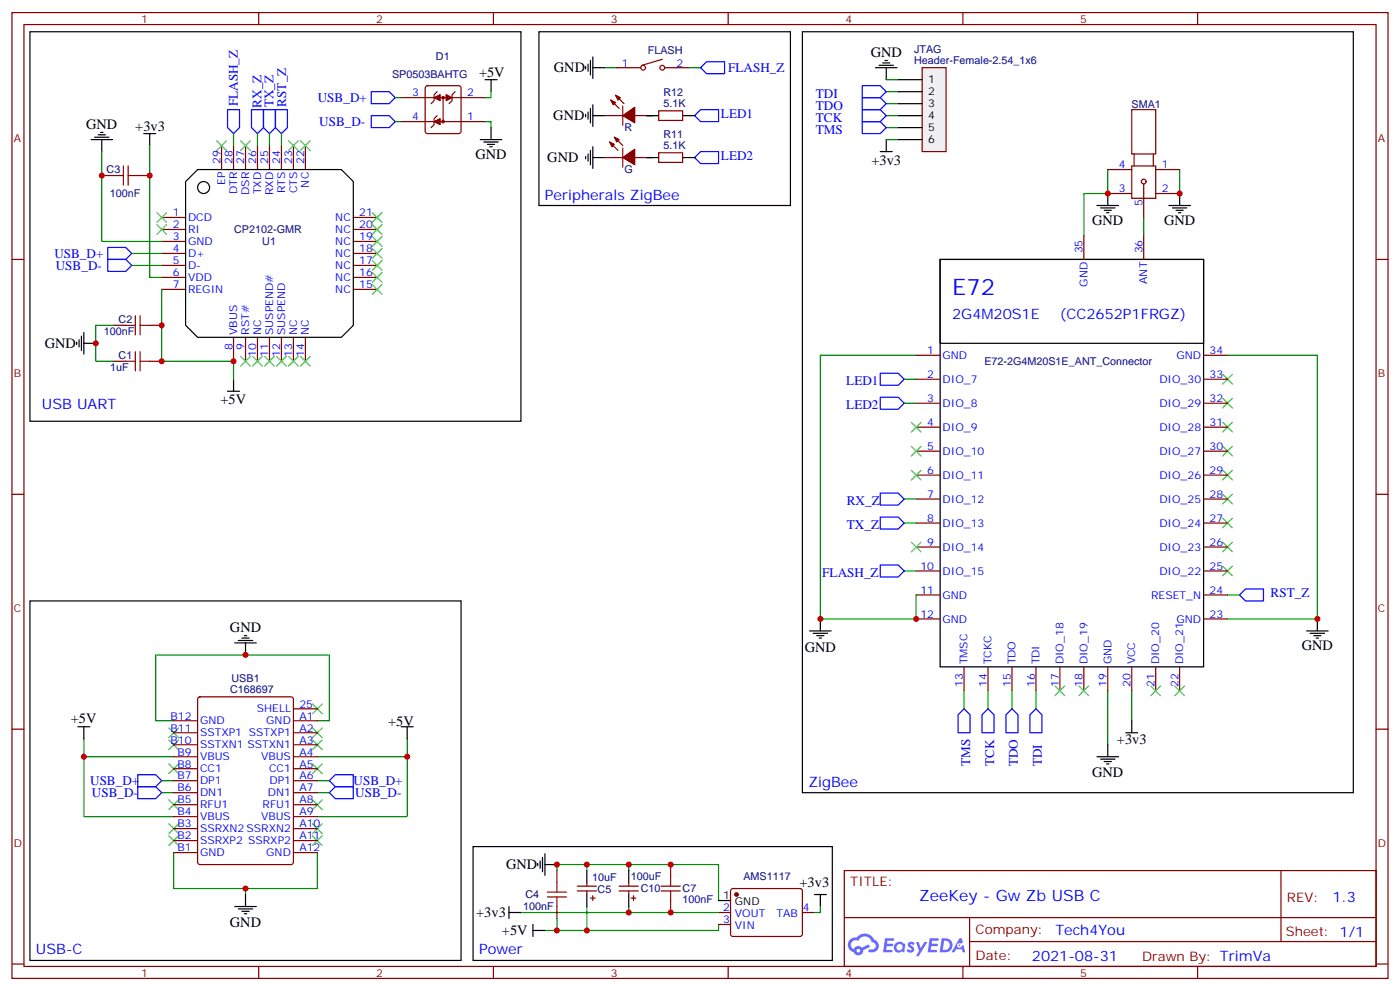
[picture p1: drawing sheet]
<svg xmlns="http://www.w3.org/2000/svg" width="412mm" height="292mm" viewBox="0 0 412 292" stroke-linecap="round" stroke-linejoin="round" font-family="sans-serif">
<g fill="none" stroke="#870000" stroke-width=".35">
<path d="M3.5 3.7h405.4v284.3h-405.4zM7.1 7.2h398.2v277.3h-398.2zM76.2 3.7v3.5M145.3 3.7v3.5M214.5 3.7v3.5M283.6 3.7v3.5M352.8 3.7v3.5M3.5 76.4h3.6M405.3 76.4h3.6M3.5 145.5h3.6M405.3 145.5h3.6M3.5 214.7h3.6"/>
<path d="M405.3 214.7h3.6M248.7 256.3h156.6v28.2h-156.6zM377.3 256.3v20.9M248.7 270.1h156.5M285.6 277.2h119.6M285.6 270.1v14.2M3.5 283.8h3.6M76.2 284.5v3.5M145.3 284.5v3.5M214.5 284.5v3.5M283.6 284.5v3.5M352.8 284.5v3.5"/>
<path d="M405.3 283.8h3.6"/>
</g>
<g fill="#5487ff">
<path d="M267.7 277.5a1.22 1.22 0 0 1 1.7 .2l-.4 .6a.47 .47 0 0 0-.3-.4 .47 .47 0 0 0-.5 .2l.1 .2a1.14 1.14 0 0 1 .8 1.8 1.14 1.14 0 0 1-1.9 0l-.2-.2 .5-.6 .7 .5a.29 .29 0 0 0 .3-.3 .29 .29 0 0 0-.2-.3 1.04 1.04 0 0 1-.6-1.7z"/>
<path d="M260.7 276.2h2.4l.3 .2-.2 .5-1.8 .1-.1 .8h1.5l.3 .4-.3 .4h-1.6l-.2 1.1h1.7l.2 .3-.2 .3-2.6 .1z"/>
<path d="M273.8 276.2h2.4l.3 .2-.1 .5-1.8 .1-.2 .8h1.6l.3 .4-.4 .4-1.6-.1-.1 1.1 1.7 .1 .2 .3-.2 .3-2.6 .1z"/>
<path d="M282.6 276.2h.7l.3 1.3-.6 .3a.69 .69 0 0 0-1 .3 .69 .69 0 0 0 .4 .9 .69 .69 0 0 0 .9-.6l.5-.2 .6 2.2h-.8l-.2-.9h-1.8l-.5 .9h-.8z"/>
<path d="M269.8 277.3h.8l.6 1.8 1.1-1.8h.9l-2.6 4.2h-.8l.9-1.5z"/>
<path d="M277.4 276.2l-.6 4.2h1.3a2.11 2.11 0 0 0 2.5-2.1 2.11 2.11 0 0 0-2.5-2.1zM278.1 277a1.39 1.39 0 0 1 1.7 1.4 1.39 1.39 0 0 1-1.8 1.2h-.3z"/>
<path d="M263.7 277.8a1.54 1.54 0 0 0-.1 2.2 1.54 1.54 0 0 0 2.2 .1l.6 .3 .3-2.3-.2-.3h-.4a1.49 1.49 0 0 0-2.4 0zM264 278.8a.94 .94 0 0 1 1.8 0 .94 .94 0 0 1-1.8 0z"/>
<path d="M250.4 276.6a2.18 2.18 0 0 0 1.1 3.7 1.44 1.44 0 0 0 1.6 .9 1.44 1.44 0 0 0 1.2-1.4l2-1.1-.5-.7-1.9 1a1.47 1.47 0 0 0-2.4 .4 1.39 1.39 0 0 1-.7-1.9 1.39 1.39 0 0 1 2-.5 2.12 2.12 0 0 1 2.2-1.3 2.12 2.12 0 0 1 1.9 1.7 1.14 1.14 0 0 1 1.1 1.4 1.14 1.14 0 0 1-1.7 .7 .43 .43 0 0 0-.5 .4 .43 .43 0 0 0 .4 .5 1.98 1.98 0 0 0 2.5-1.2 1.98 1.98 0 0 0-1.2-2.6 3.1 3.1 0 0 0-5.3-.6l-.9 .1zM252.3 279.9a.55 .55 0 0 1 1.1 0 .55 .55 0 0 1-1.1 0z"/>
<circle cx="282.6" cy="278.3" r=".26"/>
</g>
<g fill="none" stroke="#008700" stroke-width=".35">
<path d="M178.2 19.9h3.5M202.8 19.9h3.6M190.5 34h1.8M261.1 34h3.5M261.1 23.5h3.5M261.1 37.6h3.5M261.1 30.5h3.5M261.1 27h3.5M190.5 46.4h1.8M261.1 41.1h3.5M326.3 49.9v7.1M347.5 49.9v7.1"/>
<path d="M336.9 64v5.3M269.9 104.6h-28.2v77.6h28.2v-7M361.6 104.6h26.5v77.6h-26.5M266.3 146.9h3.6M266.3 154h3.6M266.3 168.1h3.6M361.6 175.2h3.5M284 203.4v5.3M291 203.4v5.3M298.1 203.4v5.3M305.2 203.4v5.3M326.3 203.4v15.9"/>
<path d="M333.4 203.4v8.8"/>
</g>
<g fill="none" stroke="#870000" stroke-width=".35">
<path d="M181.7 19.9h7M195.1 17.5l-6 1.7M195.8 19.9h7M333.4 32.3h7v13h-7zM326.3 49.9h7.1M326.3 57h7.1M333.4 48.9h7v9.5h-7zM334.1 45.3v3.6M336.9 54.2v9.8M339.7 45.3v3.6M340.4 49.9h7.1M340.4 57h7.1"/>
<path d="M319.3 69.3v7.1M336.9 69.3v7.1M269.9 104.6h7M269.9 111.7h7M269.9 118.7h7M354.5 104.6h7.1M354.5 111.7h7.1M354.5 118.7h7.1M269.9 125.8h7M269.9 132.8h7M269.9 139.9h7M354.5 125.8h7.1"/>
<path d="M354.5 132.8h7.1M354.5 139.9h7.1M269.9 146.9h7M269.9 154h7M354.5 146.9h7.1M354.5 154h7.1M269.9 161h7M269.9 168.1h7M269.9 175.2h7M354.5 161h7.1M354.5 168.1h7.1M354.5 175.2h7.1"/>
<path d="M269.9 182.2h7M284 196.3v7.1M291 196.3v7.1M298.1 196.3v7.1M305.2 196.3v7.1M312.2 196.3v7.1M319.3 196.3v7.1M326.3 196.3v7.1M333.4 196.3v7.1M340.4 196.3v7.1M347.5 196.3v7.1M354.5 182.2h7.1"/>
<circle cx="189.4" cy="19.9" r=".71"/>
<circle cx="195.1" cy="19.9" r=".71"/>
<circle cx="336.9" cy="53.4" r=".71"/>
</g>
<g fill="none" stroke="#000" stroke-width=".35">
<path d="M158.7 9.3h74.1v51.2h-74.1zM172.5 19.6v.7M173.2 18.9v2.1M173.9 17.8v4.2M174.6 19.9h3.6M174.6 16.8v6.3M236.4 9.3h162.2v224.1h-162.2zM257.9 19.9h6.3M258.9 19.2h4.3M260 18.5h2.1M260.7 17.8h.7M261.1 19.9v3.6"/>
<path d="M172.5 33.7v.7M173.2 33v2.1M173.9 31.9v4.3M174.6 30.9v6.3M174.6 34h3.6M172.5 46v.7M173.2 45.3v2.1M173.9 44.3v4.2M174.6 43.2v6.4M174.6 46.4h3.6M259.3 44.6h3.5M261.1 41.1v3.5"/>
<path d="M326.3 57v3.5M347.5 57v3.5M276.9 76.4h77.6v119.9h-77.6zM276.9 76.4h77.6v24.7h-77.6zM323.1 60.5h6.4M324.2 61.2h4.2M325.3 61.9h2.1M326 62.6h.7M344.3 60.5h6.4M345.4 61.2h4.2M346.4 61.9h2.1M347.1 62.6h.7"/>
<path d="M238.5 185.7h6.3M239.5 186.4h4.3M240.6 187.1h2.1M241.3 187.9h.7M241.7 182.2v3.5M384.9 185.7h6.3M385.9 186.4h4.3M387 187.1h2.1M387.7 187.9h.7M388.1 182.2v3.5M326.3 219.3v3.5M331.6 215.7h3.5"/>
<path d="M333.4 212.2v3.5M323.1 222.8h6.4M324.2 223.5h4.2M325.3 224.2h2.1M326 224.9h.7"/>
</g>
<g fill="none" stroke="#00f" stroke-width=".35">
<path d="M208.1 18.2h5.3v3.5h-5.3l-1.7-1.8zM204.6 34l1.8-1.7h5.3v3.5h-5.3zM254 25.2h5.3l1.8 1.8-1.8 1.8h-5.3zM254 28.8h5.3l1.8 1.7-1.8 1.8h-5.3zM254 32.3h5.3l1.8 1.7-1.8 1.8h-5.3zM254 35.8h5.3l1.8 1.8-1.8 1.7h-5.3zM204.6 46.4l1.8-1.8h5.3v3.6h-5.3zM259.3 109.9h5.3l1.7 1.8-1.7 1.7h-5.3zM259.3 116.9h5.3l1.7 1.8-1.7 1.8h-5.3zM259.3 152.2h5.3l1.7 1.8-1.7 1.8h-5.3zM259.3 145.2h5.3l1.7 1.7-1.7 1.8h-5.3zM259.3 166.3h5.3l1.7 1.8-1.7 1.8h-5.3z"/>
<path d="M365.1 175.2l1.8-1.8h5.3v3.5h-5.3zM282.2 210.4l1.8-1.7 1.8 1.7v5.3h-3.6zM291 208.7l1.8 1.7v5.3h-3.5v-5.3zM298.1 208.7l1.8 1.7v5.3h-3.6v-5.3zM305.2 208.7l1.7 1.7v5.3h-3.5v-5.3z"/>
</g>
<g fill="none" stroke="#3c3" stroke-width=".35">
<path d="M360.2 117.3l2.8 2.8M360.2 110.2l2.8 2.9M363 117.3l-2.8 2.8M363 110.2l-2.8 2.9M268.5 138.5l2.8 2.8M271.3 138.5l-2.8 2.8M360.2 138.5l2.8 2.8M360.2 131.4l2.8 2.8M360.2 124.4l2.8 2.8M363 138.5l-2.8 2.8M363 131.4l-2.8 2.8M363 124.4l-2.8 2.8"/>
<path d="M268.5 159.6l2.8 2.9M271.3 159.6l-2.8 2.9M360.2 159.6l2.8 2.9M360.2 152.6l2.8 2.8M360.2 145.5l2.8 2.8M363 159.6l-2.8 2.9M363 152.6l-2.8 2.8M363 145.5l-2.8 2.8M360.2 166.7l2.8 2.8M363 166.7l-2.8 2.8M310.8 202l2.8 2.8M313.6 202l-2.8 2.8"/>
<path d="M317.9 202l2.8 2.8M320.7 202l-2.8 2.8M339 202l2.8 2.8M341.8 202l-2.8 2.8M346.1 202l2.8 2.8M348.9 202l-2.8 2.8"/>
</g>
<path d="M271.6 19.9h7.1v24.7h-7.1z" fill="#f0f0f0" stroke="#870000" stroke-width=".35"/>
<g fill="none" stroke="#000" stroke-width=".35">
<path d="M190.5 34h3.5M201.1 34h3.5M264.6 23.5h7M264.6 27h7M264.6 30.5h7M264.6 34h7M264.6 37.6h7M54.7 53.4l3.5-3.5h42.3l3.6 3.5v42.4l-3.6 3.5h-42.3l-3.5-3.5zM190.5 46.4h3.5M201.1 46.4h3.5M264.6 41.1h7M69.1 189.3h6.4"/>
<path d="M70.2 188.6h4.2M71.3 187.9h2.1M72 187.1h.7M72.3 189.3v3.5M22.9 214h3.6M24.7 214v3.5M118.2 214h3.5M119.9 214v3.5M139.3 249.2h105.9v33.6h-105.9zM158.4 254.2v.7M159.1 253.5v2.1M159.8 252.4v4.2"/>
<path d="M160.5 254.5h3.5M160.5 251.4v6.3M172.9 256.3v3.5M185.2 256.3v3.5M69.1 266.9h6.4M70.2 267.6h4.2M71.3 268.3h2.1M72 269h.7M72.3 263.3v3.6M149.9 268.6h3.6M149.9 266.9v3.5M157 273.9h3.5"/>
<path d="M157 272.2v3.5M172.9 263.3v3.6M185.2 263.3v3.6M211.7 265.1h3.5M239.9 263.3h3.5M241.7 263.3v3.6"/>
<circle cx="60" cy="55.2" r="1.76"/>
</g>
<g fill="none" stroke="#3c3" stroke-width=".35">
<path d="M63.9 41.5l2.8 2.8M66.7 41.5l-2.8 2.8M70.9 41.5l2.8 2.8M73.7 41.5l-2.8 2.8M85 41.5l2.8 2.8M87.8 41.5l-2.8 2.8M88.5 41.5l2.9 2.8M91.4 41.5l-2.9 2.8M109.7 62.6l2.8 2.8M109.7 66.1l2.8 2.9M109.7 69.7l2.8 2.8M109.7 73.2l2.8 2.8"/>
<path d="M109.7 76.7l2.8 2.9M112.5 62.6l-2.8 2.8M112.5 66.1l-2.8 2.9M112.5 69.7l-2.8 2.8M112.5 73.2l-2.8 2.8M112.5 76.7l-2.8 2.9M109.7 80.3l2.8 2.8M109.7 83.8l2.8 2.8M112.5 80.3l-2.8 2.8M112.5 83.8l-2.8 2.8M70.9 105l2.8 2.8M73.7 105l-2.8 2.8"/>
<path d="M74.4 105l2.9 2.8M77.3 105l-2.9 2.8M78 105l2.8 2.8M80.8 105l-2.8 2.8M81.5 105l2.8 2.8M84.3 105l-2.8 2.8M85 105l2.8 2.8M87.8 105l-2.8 2.8M88.5 105l2.9 2.8M91.4 105l-2.9 2.8M268.5 131.4l2.8 2.8M268.5 124.4l2.8 2.8"/>
<path d="M271.3 131.4l-2.8 2.8M271.3 124.4l-2.8 2.8M49.7 217.8l2.9 2.9M49.7 214.3l2.9 2.8M52.6 217.8l-2.9 2.9M52.6 214.3l-2.9 2.8M92.1 207.3l2.8 2.8M92.1 214.3l2.8 2.8M92.1 217.8l2.8 2.9M94.9 207.3l-2.8 2.8M94.9 214.3l-2.8 2.8M94.9 217.8l-2.8 2.9"/>
<path d="M49.7 235.5l2.9 2.8M49.7 224.9l2.9 2.8M52.6 235.5l-2.9 2.8M52.6 224.9l-2.9 2.8M92.1 235.5l2.8 2.8M92.1 224.9l2.8 2.8M94.9 235.5l-2.8 2.8M94.9 224.9l-2.8 2.8M49.7 242.5l2.9 2.9M49.7 246.1l2.9 2.8M52.6 242.5l-2.9 2.9M52.6 246.1l-2.9 2.8"/>
<path d="M92.1 242.5l2.8 2.9M92.1 246.1l2.8 2.8M94.9 242.5l-2.8 2.9M94.9 246.1l-2.8 2.8"/>
</g>
<g fill="none" stroke="#008700" stroke-width=".35">
<path d="M68.8 39.3v3.6M75.8 39.3v3.6M79.4 39.3v3.6M82.9 39.3v3.6M326.3 57h-7v12.3M38.8 74.6h8.8M38.8 78.1h8.8M266.3 111.7h3.6M266.3 118.7h3.6M24.7 217.5v5.3M51.2 212.2h-5.3v-19.4h51.1v19.4h-3.5M119.9 217.5v5.3"/>
<path d="M47.6 229.8h3.6M47.6 233.4h3.6M51.2 222.8h-26.5v17.6h26.5M93.5 222.8h26.4v17.6h-26.4M93.5 229.8h3.5M93.5 233.4h3.5M51.2 251v10.6h42.3v-10.6M164 256.3v-1.8h47.7v10.6M172.9 254.5v1.8M185.2 254.5v1.8M72.3 261.6v1.7M153.5 268.6h31.7"/>
<path d="M164 270.4v3.5M172.9 266.9v7M185.2 266.9v1.7h26.5M211.7 272.2v1.7h-51.2M241.7 266.9v1.7h-1.8"/>
</g>
<g fill="#870000" stroke="#870000" stroke-width=".35">
<path d="M179.9 29.5l1.4 .7-.7 .7z"/>
<path d="M181.3 28l1.4 .8-.7 .7z"/>
<path d="M183.4 34l3.6-2.4v4.6z"/>
<path d="M179.6 41.8l1.4 .7-.7 .7z"/>
<path d="M181 40.4l1.4 .7-.7 .7z"/>
<path d="M183.4 46.4l3.6-2.5v4.6z"/>
<circle cx="217" cy="263.3" r=".53"/>
</g>
<g fill="none" stroke="#870000" stroke-width=".35">
<path d="M118.2 35.8h7M118.2 28.8h7M135.8 35.8h7.1M135.8 28.8h7.1M178.2 34h5.2M179.9 29.5l2.5 2.4M181.3 28l2.5 2.5M183.4 31.2v5.7M187 34h5.3M194 32.6h7.1v2.9h-7.1zM65.3 42.9v7M68.8 42.9v7"/>
<path d="M72.3 42.9v7M75.8 42.9v7M79.4 42.9v7M82.9 42.9v7M86.4 42.9v7M90 42.9v7M178.2 46.4h5.2M179.6 41.8l2.4 2.5M181 40.4l2.4 2.5M183.4 43.6v5.6M187 46.4h5.3M194 45h7.1v2.8h-7.1z"/>
<path d="M47.6 64h7.1M47.6 67.6h7.1M47.6 71.1h7.1M47.6 74.6h7.1M47.6 78.1h7.1M104.1 64h7M104.1 67.6h7M104.1 71.1h7M104.1 74.6h7M104.1 78.1h7M47.6 81.7h7.1M47.6 85.2h7.1"/>
<path d="M68.8 99.3v7.1M72.3 99.3v7.1M75.8 99.3v7.1M79.4 99.3v7.1M82.9 99.3v7.1M86.4 99.3v7.1M90 99.3v7.1M104.1 81.7h7M104.1 85.2h7M51.2 212.2h7M51.2 215.7h7M51.2 219.3h7"/>
<path d="M58.4 205.3l.5-.2h26.8l.7 .5v48.2l-.4 .7h-27.1l-.6-.4-.1-48.3zM86.4 212.2h7.1M86.4 215.7h7.1M86.4 219.3h7.1M86.4 208.7h7.1M51.2 222.8h7M51.2 226.3h7M51.2 229.8h7M51.2 233.4h7M51.2 236.9h7M86.4 222.8h7.1M86.4 226.3h7.1"/>
<path d="M86.4 229.8h7.1M86.4 233.4h7.1M86.4 236.9h7.1M51.2 240.4h7M51.2 243.9h7M51.2 247.5h7M51.2 251h7M86.4 240.4h7.1M86.4 243.9h7.1M86.4 247.5h7.1M86.4 251h7.1M164 256.3v3.5"/>
<path d="M172.9 259.8v1.1M185.2 259.8v1.1M197.6 254.5v3.6M164 266.9v3.5M170 262.3h5.7M170 260.9h5.7M172.9 262.3v1M173.9 264.4h1.4M174.6 263.7v1.4M182.4 262.3h5.6M182.4 260.9h5.6M185.2 262.3v1"/>
<path d="M185.9 264.4h1.4M186.6 263.7v1.4M197.6 265.1v3.5M211.7 268.6h3.5M211.7 272.2h3.5M215.4 261.8l.5-.2h20l.5 .7-.1 13-.6 .4-20.1-.1-.4-.6v-12.7zM236.4 268.6h3.5"/>
</g>
<path d="M164 259.8v2.8M197.6 258.1v2.8M161.2 262.6h5.7M161.2 264.1h5.7M164 264.1v2.8M194.7 260.9h5.7M194.7 262.3h5.7M197.6 262.3v2.8" fill="none" stroke="#a10000" stroke-width=".35"/>
<path d="M67 32.3h3.6v5.3l-1.8 1.7-1.8-1.7zM74.1 32.3h3.5v5.3l-1.8 1.7-1.7-1.7zM77.6 32.3h3.5v5.3l-1.7 1.7-1.8-1.7zM81.1 32.3h3.6v5.3l-1.8 1.7-1.8-1.7zM31.7 72.8h5.3l1.8 1.8-1.8 1.8h-5.3zM31.7 76.4h5.3l1.8 1.7-1.8 1.8h-5.3zM40.6 231.6h5.3l1.7 1.8-1.7 1.7h-5.3zM40.6 228.1h5.3l1.7 1.7-1.7 1.8h-5.3zM97 229.8l1.8-1.7h5.3v3.5h-5.3zM97 233.4l1.8-1.8h5.3v3.5h-5.3z" fill="none" stroke="#00f" stroke-width=".35"/>
<g fill="#850000" stroke="#870000" stroke-width=".35">
<circle cx="130.5" cy="28.8" r=".35"/>
<circle cx="130.5" cy="35.8" r=".35"/>
</g>
<path d="M125.5 25.4l.4-.2h9.2l.5 .2 .2 .5v12.7l-.2 .5-.5 .2h-9.2l-.5-.2-.2-.5v-12.7z" fill="none" stroke="#870000" stroke-width=".35"/>
<g fill="#850000" stroke="#870000" stroke-width=".35">
<path d="M131.4 27.9l1.8 .9-1.8 .8z"/>
<path d="M127.9 28.8l1.7-.9v1.7z"/>
<path d="M127.9 35.8l1.7-.9v1.8z"/>
</g>
<g fill="none" stroke="#870000" stroke-width=".35">
<path d="M125.2 28.8h2.7M125.2 35.8h2.7M128.8 27l-.9 .9v1.7l-.9 .9M128.8 34l-.9 .9v1.8l-.9 .9M129.6 28.8h1.8M129.6 35.8h6.2M130.5 28.8v7M133.2 28.8h2.6M134.1 27l-.9 .9v1.7l-.9 .9M30 51.7h3.5M40.6 51.7h3.5M33.5 95.8h3.5"/>
<path d="M44.1 95.8h3.5M33.5 106.4h3.5M44.1 106.4h3.5"/>
</g>
<g fill="none" stroke="#000" stroke-width=".35">
<path d="M8.8 9.3h144.7v114.7h-144.7zM28.9 39.7h2.1M29.6 39h.7M42.3 39.3h3.6M44.1 39.3v3.6M142.9 23.5h3.5M144.6 23.5v3.5M144.6 37.6v3.5M26.8 41.1h6.4M27.9 40.4h4.2M30 41.1v3.5M141.5 41.1h6.3"/>
<path d="M142.5 41.8h4.3M143.6 42.5h2.1M144.3 43.2h.7M24 99v4.2M24.7 97.9v6.3M22.6 100.7v.7M23.3 100v2.1M24.7 101.1h3.5M67 115.2h3.6M68.8 111.7v3.5M8.8 176.9h127v105.9h-127z"/>
</g>
<path d="M116.4 28.8h1.8M116.4 35.8h1.8M142.9 35.8h1.7v1.8M144.6 27v1.8h-1.7M30 44.6v26.5h17.6M44.1 42.9v38.8h3.5M33.5 95.8h-5.3v10.6h5.3M47.6 85.2v21.2h21.2v5.3" fill="none" stroke="#008700" stroke-width=".35"/>
<path d="M109.4 27h5.3l1.7 1.8-1.7 1.7h-5.3zM109.4 34h5.3l1.7 1.8-1.7 1.8h-5.3z" fill="none" stroke="#00f" stroke-width=".35"/>
<path d="M46.2 62.6l2.8 2.8M46.2 66.1l2.8 2.9M49 62.6l-2.8 2.8M49 66.1l-2.8 2.9" fill="none" stroke="#3c3" stroke-width=".35"/>
<path d="M33.5 51.7h2.8M36.3 48.9v5.6M37.7 51.7h2.9M37.7 48.9v5.6M37 95.8h2.9M39.9 93v5.6M41.3 93v5.6M41.3 95.8h2.8M37 106.4h2.9M39.9 103.5v5.7M41.3 106.4h2.8M41.3 103.5v5.7" fill="none" stroke="#a10000" stroke-width=".35"/>
<g fill="#c00">
<circle cx="326.3" cy="57" r=".88"/>
<circle cx="347.5" cy="57" r=".88"/>
<circle cx="241.7" cy="182.2" r=".88"/>
<circle cx="388.1" cy="182.2" r=".88"/>
<circle cx="269.9" cy="182.2" r=".88"/>
<circle cx="185.2" cy="254.5" r=".88"/>
<circle cx="197.6" cy="254.5" r=".88"/>
<circle cx="172.9" cy="273.9" r=".88"/>
<circle cx="172.9" cy="254.5" r=".88"/>
<circle cx="164" cy="273.9" r=".88"/>
<circle cx="164" cy="254.5" r=".88"/>
<circle cx="72.3" cy="261.6" r=".88"/>
<circle cx="72.3" cy="192.8" r=".88"/>
<circle cx="24.7" cy="222.8" r=".88"/>
<circle cx="119.9" cy="222.8" r=".88"/>
<circle cx="197.6" cy="268.6" r=".88"/>
<circle cx="185.2" cy="268.6" r=".88"/>
<circle cx="68.8" cy="106.4" r=".88"/>
<circle cx="44.1" cy="51.7" r=".88"/>
<circle cx="30" cy="51.7" r=".88"/>
<circle cx="47.6" cy="106.4" r=".88"/>
<circle cx="47.6" cy="95.8" r=".88"/>
<circle cx="28.2" cy="101.1" r=".88"/>
</g>
<text font-size="6.7" fill="#00f" x="280.5" y="87">E72</text>
<text font-size="4.6" fill="#00f" x="270.8" y="265.3">ZeeKey - Gw Zb USB C</text>
<g font-size="4.2">
<text x="256.5" y="16.7">GND</text>
<text x="141.1" y="22.8">+5V</text>
<text x="163.2" y="21.3">GND</text>
<text x="163" y="35.5">GND</text>
<text x="25.4" y="37.9">GND</text>
<text x="39.9" y="38.6">+3v3</text>
<text x="140.1" y="46.7">GND</text>
<text x="161.2" y="47.8">GND</text>
<text x="256.7" y="48.6">+3v3</text>
<text x="321.7" y="66.1">GND</text>
<text x="342.9" y="66.1">GND</text>
<text x="13.2" y="102.5">GND</text>
<text x="65" y="119.1">+5V</text>
<text x="67.7" y="186.1">GND</text>
<text x="237.1" y="191.8">GND</text>
<text x="383.5" y="191.4">GND</text>
<text x="20.9" y="212.9">+5V</text>
<text x="114.3" y="213.6">+5V</text>
<text x="329" y="218.9">+3v3</text>
<text x="321.7" y="228.8">GND</text>
<text x="149.1" y="255.9">GND</text>
<text x="235.5" y="261.3">+3v3</text>
<text x="67.7" y="272.9">GND</text>
<text x="140.3" y="270.1">+3v3</text>
<text x="147.9" y="275.3">+5V</text>
</g>
<g font-size="4.2" fill="#00f">
<text x="160.5" y="58.7">Peripherals ZigBee</text>
<text x="280.5" y="94">2G4M20S1E</text>
<text x="312.2" y="94">(CC2652P1FRGZ)</text>
<text x="12.3" y="120.5">USB UART</text>
<text x="238.1" y="231.6">ZigBee</text>
<text x="392.5" y="265.6">1.3</text>
<text x="310.9" y="275.1">Tech4You</text>
<text x="10.6" y="281">USB-C</text>
<text x="141.1" y="281">Power</text>
<text x="304" y="282.9">2021-08-31</text>
</g>
<g font-size="3.9" fill="#00f">
<text x="214.5" y="21.2">FLASH_Z</text>
<text x="93.6" y="30">USB_D+</text>
<text x="240.3" y="28.7">TDI</text>
<text x="70.1" y="31.3" transform="rotate(-90 70.1 31.3)">FLASH_Z</text>
<text x="77" y="31.7" transform="rotate(-90 77 31.7)">RX_Z</text>
<text x="80.5" y="31.6" transform="rotate(-90 80.5 31.6)">TX_Z</text>
<text x="84.3" y="31.4" transform="rotate(-90 84.3 31.4)">RST_Z</text>
<text x="212.4" y="34.7">LED1</text>
<text x="240.3" y="32.3">TDO</text>
<text x="240.3" y="35.8">TCK</text>
<text x="94" y="37">USB_D-</text>
<text x="240.3" y="39.3">TMS</text>
<text x="212.4" y="47.1">LED2</text>
<text x="16" y="75.8">USB_D+</text>
<text x="16.4" y="79.4">USB_D-</text>
<text x="249.3" y="113.4">LED1</text>
<text x="249.3" y="120.5">LED2</text>
<text x="249.5" y="148.7">RX_Z</text>
<text x="249.5" y="155.7">TX_Z</text>
<text x="242.2" y="169.9">FLASH_Z</text>
<text x="374.3" y="175.9">RST_Z</text>
<text x="285.8" y="225.6" transform="rotate(-90 285.8 225.6)">TMS</text>
<text x="292.8" y="225.6" transform="rotate(-90 292.8 225.6)">TCK</text>
<text x="299.9" y="225.6" transform="rotate(-90 299.9 225.6)">TDO</text>
<text x="306.9" y="225.6" transform="rotate(-90 306.9 225.6)">TDI</text>
<text x="26.6" y="231.1">USB_D+</text>
<text x="104.2" y="231.1">USB_D+</text>
<text x="27.1" y="234.6">USB_D-</text>
<text x="104.7" y="234.6">USB_D-</text>
</g>
<g font-size="3.9" fill="#800">
<text x="250.5" y="260.9">TITLE:</text>
<text x="379.1" y="265.6">REV:</text>
<text x="287.4" y="275.1">Company:</text>
<text x="378.7" y="275.7">Sheet: 1/1</text>
<text x="287.4" y="282.8">Date:</text>
<text x="336.4" y="282.8">Drawn By: TrimVa</text>
</g>
<g font-size="3.2" fill="#800">
<text x="41.6" y="6.7">1</text>
<text x="110.8" y="6.7">2</text>
<text x="179.9" y="6.7">3</text>
<text x="249.1" y="6.7">4</text>
<text x="318.2" y="6.7">5</text>
<text x="4.1" y="41.8">A</text>
<text x="405.9" y="41.8">A</text>
<text x="4.1" y="110.9">B</text>
<text x="405.9" y="110.9">B</text>
<text x="4.1" y="180.1">C</text>
<text x="405.9" y="180.1">C</text>
<text x="4.1" y="249.2">D</text>
<text x="405.9" y="249.2">D</text>
<text x="41.6" y="287.5">1</text>
<text x="110.8" y="287.5">2</text>
<text x="179.9" y="287.5">3</text>
<text x="249.1" y="287.5">4</text>
<text x="318.2" y="287.5">5</text>
</g>
<g font-size="3.2" fill="#000080">
<text x="128.4" y="17.6">D1</text>
<text x="190.8" y="15.8">FLASH</text>
<text x="269.3" y="15.7">JTAG</text>
<text x="115.5" y="22.8">SP0503BAHTG</text>
<text x="269.3" y="18.9">Header-Female-2.54_1x6</text>
<text x="195.5" y="28.4">R12</text>
<text x="195.4" y="31.6">5.1K</text>
<text x="333.3" y="31.7">SMA1</text>
<text x="183.9" y="38.7">R</text>
<text x="195.5" y="40.7">R11</text>
<text x="195.4" y="43.9">5.1K</text>
<text x="31.4" y="51.1">C3</text>
<text x="183.9" y="51.1">G</text>
<text x="32.4" y="58.1">100nF</text>
<text x="69" y="68.7">CP2102-GMR</text>
<text x="77.3" y="72.2">U1</text>
<text x="34.9" y="95.2">C2</text>
<text x="30.6" y="98.7">100nF</text>
<text x="34.9" y="105.8">C1</text>
<text x="290" y="107.4">E72-2G4M20S1E_ANT_Connector</text>
<text x="32.4" y="109.3">1uF</text>
<text x="67.8" y="204">C168697</text>
<text x="68.2" y="200.7">USB1</text>
<text x="174.4" y="259.2">10uF</text>
<text x="176.1" y="262.8">C5</text>
<text x="185.8" y="259.2">100uF</text>
<text x="188.7" y="262.7">C10</text>
<text x="201.1" y="262.7">C7</text>
<text x="219" y="259.1">AMS1117</text>
<text x="154.1" y="268">100nF</text>
<text x="154.8" y="264.5">C4</text>
<text x="201.1" y="265.9">100nF</text>
</g>
<g font-size="3.2" fill="#00f">
<text x="183.2" y="19.6">1</text>
<text x="199.3" y="19.6">2</text>
<text x="121.5" y="28.4">3</text>
<text x="137.6" y="28.4">2</text>
<text x="121.5" y="35.5">4</text>
<text x="137.6" y="35.5">1</text>
<text x="64.9" y="48.2" transform="rotate(-90 64.9 48.2)">29</text>
<text x="68.4" y="48.2" transform="rotate(-90 68.4 48.2)">28</text>
<text x="72" y="48.2" transform="rotate(-90 72 48.2)">27</text>
<text x="75.5" y="48.2" transform="rotate(-90 75.5 48.2)">26</text>
<text x="79" y="48.2" transform="rotate(-90 79 48.2)">25</text>
<text x="82.5" y="48.2" transform="rotate(-90 82.5 48.2)">24</text>
<text x="86.1" y="48.2" transform="rotate(-90 86.1 48.2)">23</text>
<text x="89.6" y="48.2" transform="rotate(-90 89.6 48.2)">22</text>
<text x="329.6" y="49.6">4</text>
<text x="342.2" y="49.6">1</text>
<text x="66.3" y="54.5" transform="rotate(-90 66.3 54.5)">EP</text>
<text x="69.8" y="57.2" transform="rotate(-90 69.8 57.2)">DTR</text>
<text x="73.4" y="57.4" transform="rotate(-90 73.4 57.4)">DSR</text>
<text x="76.9" y="57.2" transform="rotate(-90 76.9 57.2)">TXD</text>
<text x="80.4" y="57.4" transform="rotate(-90 80.4 57.4)">RXD</text>
<text x="84" y="57" transform="rotate(-90 84 57)">RTS</text>
<text x="87.5" y="57" transform="rotate(-90 87.5 57)">CTS</text>
<text x="91" y="55.2" transform="rotate(-90 91 55.2)">NC</text>
<text x="329.6" y="56.6">3</text>
<text x="342.2" y="56.6">2</text>
<text x="50.9" y="63.7">1</text>
<text x="55.4" y="65.1">DCD</text>
<text x="98.8" y="65.1">NC</text>
<text x="105.8" y="63.7">21</text>
<text x="336.5" y="60.8" transform="rotate(-90 336.5 60.8)">5</text>
<text x="50.9" y="67.2">2</text>
<text x="50.9" y="70.7">3</text>
<text x="55.4" y="68.6">RI</text>
<text x="98.8" y="68.6">NC</text>
<text x="105.8" y="70.7">19</text>
<text x="105.8" y="67.2">20</text>
<text x="50.9" y="74.3">4</text>
<text x="50.9" y="77.8">5</text>
<text x="55.4" y="72.1">GND</text>
<text x="55.4" y="75.7">D+</text>
<text x="98.8" y="75.7">NC</text>
<text x="98.8" y="72.1">NC</text>
<text x="105.8" y="77.8">17</text>
<text x="105.8" y="74.3">18</text>
<text x="318.9" y="74.6" transform="rotate(-90 318.9 74.6)">35</text>
<text x="336.5" y="74.6" transform="rotate(-90 336.5 74.6)">36</text>
<text x="50.9" y="81.3">6</text>
<text x="55.4" y="79.2">D-</text>
<text x="55.4" y="82.7">VDD</text>
<text x="98.8" y="82.7">NC</text>
<text x="98.8" y="79.2">NC</text>
<text x="105.8" y="81.3">16</text>
<text x="338" y="83.6" transform="rotate(-90 338 83.6)">ANT</text>
<text x="50.9" y="84.8">7</text>
<text x="55.4" y="86.3">REGIN</text>
<text x="98.8" y="86.3">NC</text>
<text x="105.8" y="84.8">15</text>
<text x="320.3" y="84.4" transform="rotate(-90 320.3 84.4)">GND</text>
<text x="69.8" y="98.6" transform="rotate(-90 69.8 98.6)">VBUS</text>
<text x="73.4" y="98.6" transform="rotate(-90 73.4 98.6)">RST#</text>
<text x="76.9" y="98.6" transform="rotate(-90 76.9 98.6)">NC</text>
<text x="80.4" y="98.6" transform="rotate(-90 80.4 98.6)">SUSPEND#</text>
<text x="84" y="98.6" transform="rotate(-90 84 98.6)">SUSPEND</text>
<text x="87.5" y="98.6" transform="rotate(-90 87.5 98.6)">NC</text>
<text x="91" y="98.6" transform="rotate(-90 91 98.6)">NC</text>
<text x="68.4" y="103.1" transform="rotate(-90 68.4 103.1)">8</text>
<text x="72" y="103.1" transform="rotate(-90 72 103.1)">9</text>
<text x="75.5" y="105.1" transform="rotate(-90 75.5 105.1)">10</text>
<text x="79" y="105.1" transform="rotate(-90 79 105.1)">11</text>
<text x="82.5" y="105.1" transform="rotate(-90 82.5 105.1)">12</text>
<text x="86.1" y="105.1" transform="rotate(-90 86.1 105.1)">13</text>
<text x="89.6" y="105.1" transform="rotate(-90 89.6 105.1)">14</text>
<text x="273.1" y="104.2">1</text>
<text x="277.6" y="105.7">GND</text>
<text x="346.6" y="105.7">GND</text>
<text x="356.3" y="104.2">34</text>
<text x="273.1" y="111.3">2</text>
<text x="277.6" y="112.7">DIO_7</text>
<text x="341.5" y="112.7">DIO_30</text>
<text x="356.3" y="111.3">33</text>
<text x="273.1" y="118.4">3</text>
<text x="277.6" y="119.8">DIO_8</text>
<text x="341.5" y="119.8">DIO_29</text>
<text x="356.3" y="118.4">32</text>
<text x="273.1" y="125.4">4</text>
<text x="356.3" y="125.4">31</text>
<text x="277.6" y="126.8">DIO_9</text>
<text x="341.5" y="126.8">DIO_28</text>
<text x="273.1" y="132.5">5</text>
<text x="277.6" y="133.9">DIO_10</text>
<text x="341.5" y="133.9">DIO_27</text>
<text x="356.3" y="132.5">30</text>
<text x="273.1" y="139.5">6</text>
<text x="277.6" y="140.9">DIO_11</text>
<text x="341.5" y="140.9">DIO_26</text>
<text x="356.3" y="139.5">29</text>
<text x="273.1" y="146.6">7</text>
<text x="277.6" y="148">DIO_12</text>
<text x="341.5" y="148">DIO_25</text>
<text x="356.3" y="146.6">28</text>
<text x="273.1" y="153.6">8</text>
<text x="277.6" y="155">DIO_13</text>
<text x="341.5" y="155">DIO_24</text>
<text x="356.3" y="153.6">27</text>
<text x="273.1" y="160.7">9</text>
<text x="356.3" y="160.7">26</text>
<text x="271.1" y="167.7">10</text>
<text x="277.6" y="162.1">DIO_14</text>
<text x="341.5" y="162.1">DIO_23</text>
<text x="356.3" y="167.7">25</text>
<text x="277.6" y="169.2">DIO_15</text>
<text x="341.5" y="169.2">DIO_22</text>
<text x="271.1" y="174.8">11</text>
<text x="277.6" y="176.2">GND</text>
<text x="339.1" y="176.2">RESET_N</text>
<text x="356.3" y="174.8">24</text>
<text x="271.1" y="181.9">12</text>
<text x="277.6" y="183.3">GND</text>
<text x="346.6" y="183.3">GND</text>
<text x="356.3" y="181.9">23</text>
<text x="285" y="195.6" transform="rotate(-90 285 195.6)">TMSC</text>
<text x="292.1" y="195.6" transform="rotate(-90 292.1 195.6)">TCKC</text>
<text x="299.2" y="195.6" transform="rotate(-90 299.2 195.6)">TDO</text>
<text x="306.2" y="195.6" transform="rotate(-90 306.2 195.6)">TDI</text>
<text x="313.3" y="195.6" transform="rotate(-90 313.3 195.6)">DIO_18</text>
<text x="320.3" y="195.6" transform="rotate(-90 320.3 195.6)">DIO_19</text>
<text x="327.4" y="195.6" transform="rotate(-90 327.4 195.6)">GND</text>
<text x="334.4" y="195.6" transform="rotate(-90 334.4 195.6)">VCC</text>
<text x="341.5" y="195.6" transform="rotate(-90 341.5 195.6)">DIO_20</text>
<text x="348.5" y="195.6" transform="rotate(-90 348.5 195.6)">DIO_21</text>
<text x="283.6" y="202.1" transform="rotate(-90 283.6 202.1)">13</text>
<text x="290.7" y="202.1" transform="rotate(-90 290.7 202.1)">14</text>
<text x="297.7" y="202.1" transform="rotate(-90 297.7 202.1)">15</text>
<text x="304.8" y="202.1" transform="rotate(-90 304.8 202.1)">16</text>
<text x="311.9" y="202.1" transform="rotate(-90 311.9 202.1)">17</text>
<text x="318.9" y="202.1" transform="rotate(-90 318.9 202.1)">18</text>
<text x="326" y="202.1" transform="rotate(-90 326 202.1)">19</text>
<text x="333" y="202.1" transform="rotate(-90 333 202.1)">20</text>
<text x="340.1" y="202.1" transform="rotate(-90 340.1 202.1)">21</text>
<text x="347.1" y="202.1" transform="rotate(-90 347.1 202.1)">22</text>
<text x="75.6" y="209.7">SHELL</text>
<text x="88.2" y="208.3">25</text>
<text x="50.2" y="215.4">B11</text>
<text x="50.2" y="211.8">B12</text>
<text x="58.9" y="213.3">GND</text>
<text x="78.4" y="213.3">GND</text>
<text x="88.2" y="211.8">A1</text>
<text x="88.2" y="215.4">A2</text>
<text x="50.2" y="218.9">B10</text>
<text x="58.9" y="216.8">SSTXP1 SSTXP1</text>
<text x="58.9" y="220.3">SSTXN1 SSTXN1</text>
<text x="88.2" y="218.9">A3</text>
<text x="52.3" y="222.4">B9</text>
<text x="52.3" y="226">B8</text>
<text x="58.9" y="223.8">VBUS</text>
<text x="58.9" y="227.4">CC1</text>
<text x="76.9" y="223.8">VBUS</text>
<text x="79.3" y="227.4">CC1</text>
<text x="88.2" y="222.4">A4</text>
<text x="88.2" y="226">A5</text>
<text x="52.3" y="229.5">B7</text>
<text x="52.3" y="233">B6</text>
<text x="58.9" y="230.9">DP1</text>
<text x="79.4" y="230.9">DP1</text>
<text x="88.2" y="229.5">A6</text>
<text x="88.2" y="233">A7</text>
<text x="52.3" y="236.5">B5</text>
<text x="58.9" y="234.4">DN1</text>
<text x="58.9" y="237.9">RFU1</text>
<text x="77.4" y="237.9">RFU1</text>
<text x="78.9" y="234.4">DN1</text>
<text x="88.2" y="236.5">A8</text>
<text x="52.3" y="240.1">B4</text>
<text x="52.3" y="243.6">B3</text>
<text x="58.9" y="241.5">VBUS</text>
<text x="58.9" y="245">SSRXN2SSRXN2</text>
<text x="76.9" y="241.5">VBUS</text>
<text x="88.2" y="240.1">A9</text>
<text x="88.2" y="243.6">A10</text>
<text x="52.3" y="247.1">B2</text>
<text x="52.3" y="250.6">B1</text>
<text x="58.9" y="248.5">SSRXP2 SSRXP2</text>
<text x="88.2" y="247.1">A11</text>
<text x="88.2" y="250.6">A12</text>
<text x="58.9" y="252.1">GND</text>
<text x="78.4" y="252.1">GND</text>
<text x="213" y="268.3">2</text>
<text x="236.5" y="268.3">4</text>
<text x="213" y="271.8">3</text>
<text x="216.5" y="273.6">VIN</text>
<text x="216.5" y="270.1">VOUT</text>
<text x="228.8" y="270.1">TAB</text>
</g>
<g font-size="3.2">
<text x="273.4" y="24.5">1</text>
<text x="273.4" y="28">2</text>
<text x="273.4" y="31.6">3</text>
<text x="273.4" y="35.1">4</text>
<text x="273.4" y="38.6">5</text>
<text x="273.4" y="42.2">6</text>
<text x="213" y="264.8">1</text>
<text x="216.5" y="266.5">GND</text>
</g>
</svg>
